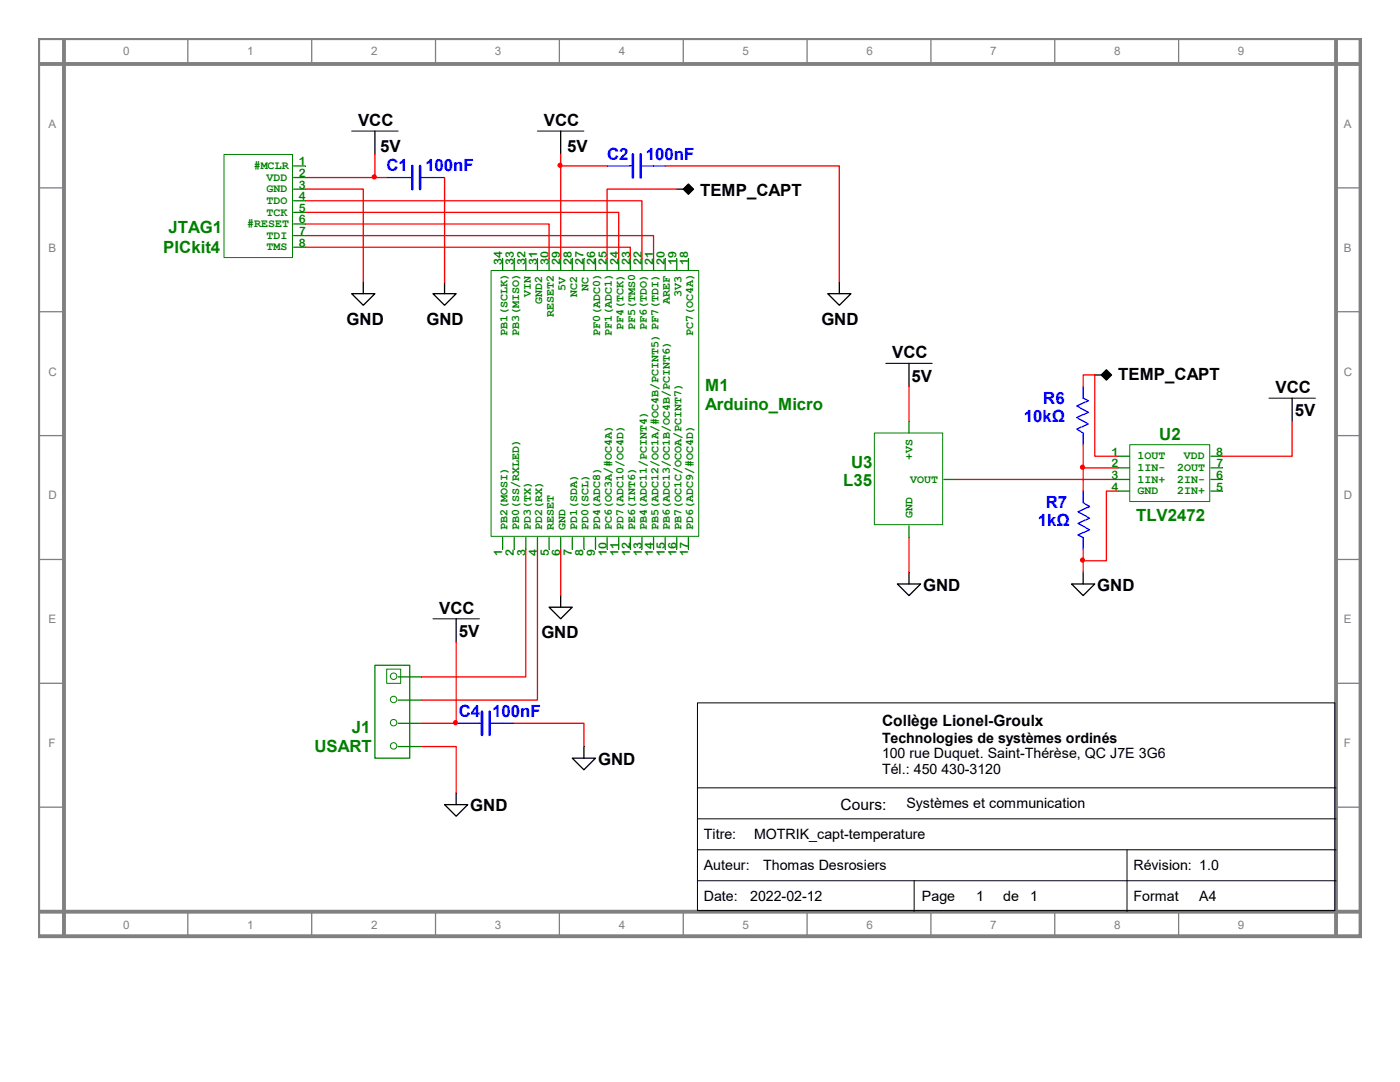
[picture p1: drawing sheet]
<svg xmlns="http://www.w3.org/2000/svg" width="279mm" height="216mm" viewBox="0 0 279 216" stroke-linecap="round" stroke-linejoin="round" font-family="sans-serif">
<path d="M7.6 7.6h263.9v179.2h-263.9zM7.6 12.8h263.7M12.8 7.6v179M266.6 7.6v179M7.6 181.9h263.7" fill="none" stroke="#808080" stroke-width=".77"/>
<g fill="none" stroke="#808080" stroke-width=".26">
<path d="M37.5 7.6v5.2M62.2 7.6v5.2M86.9 7.6v5.2M111.6 7.6v5.2M136.4 7.6v5.2M161.1 7.6v5.2M185.8 7.6v5.2M210.5 7.6v5.2M235.2 7.6v5.2M7.6 37.5h5.2M266.6 37.5h5.2M7.6 62.2h5.2"/>
<path d="M266.6 62.2h5.2M7.6 86.9h5.2M266.6 86.9h5.2M7.6 111.6h5.2M266.6 111.6h5.2M7.6 136.4h5.2M266.6 136.4h5.2M7.6 161.1h5.2M266.6 161.1h5.2M37.5 181.9v5.2M62.2 181.9v5.2M86.9 181.9v5.2"/>
<path d="M111.6 181.9v5.2M136.4 181.9v5.2M161.1 181.9v5.2M185.8 181.9v5.2M210.5 181.9v5.2M235.2 181.9v5.2"/>
</g>
<path d="M98 54h41.4v53h-41.4z" fill="none" stroke="#008000" stroke-width=".2"/>
<path d="M100.3 107.3v2.3" fill="none" stroke="#008000" stroke-width=".26"/>
<path d="M102.6 107.3v2.3" fill="none" stroke="#008000" stroke-width=".26"/>
<path d="M104.9 107.3v2.3" fill="none" stroke="#008000" stroke-width=".26"/>
<path d="M107.3 107.3v2.3" fill="none" stroke="#008000" stroke-width=".26"/>
<path d="M109.6 107.3v2.3" fill="none" stroke="#008000" stroke-width=".26"/>
<path d="M111.9 107.3v2.3" fill="none" stroke="#008000" stroke-width=".26"/>
<path d="M114.2 107.3v2.3" fill="none" stroke="#008000" stroke-width=".26"/>
<path d="M116.5 107.3v2.3" fill="none" stroke="#008000" stroke-width=".26"/>
<path d="M118.8 107.3v2.3" fill="none" stroke="#008000" stroke-width=".26"/>
<path d="M121.2 107.3v2.3" fill="none" stroke="#008000" stroke-width=".26"/>
<path d="M123.5 107.3v2.3" fill="none" stroke="#008000" stroke-width=".26"/>
<path d="M125.8 107.3v2.3" fill="none" stroke="#008000" stroke-width=".26"/>
<path d="M128.1 107.3v2.3" fill="none" stroke="#008000" stroke-width=".26"/>
<path d="M130.4 107.3v2.3" fill="none" stroke="#008000" stroke-width=".26"/>
<path d="M132.7 107.3v2.3" fill="none" stroke="#008000" stroke-width=".26"/>
<path d="M135.1 107.3v2.3" fill="none" stroke="#008000" stroke-width=".26"/>
<path d="M137.4 107.3v2.3" fill="none" stroke="#008000" stroke-width=".26"/>
<path d="M137.4 51.6v2.4" fill="none" stroke="#008000" stroke-width=".26"/>
<path d="M135.1 51.6v2.4" fill="none" stroke="#008000" stroke-width=".26"/>
<path d="M132.7 51.6v2.4" fill="none" stroke="#008000" stroke-width=".26"/>
<path d="M130.4 51.6v2.4" fill="none" stroke="#008000" stroke-width=".26"/>
<path d="M128.1 51.6v2.4" fill="none" stroke="#008000" stroke-width=".26"/>
<path d="M125.8 51.6v2.4" fill="none" stroke="#008000" stroke-width=".26"/>
<path d="M123.5 51.6v2.4" fill="none" stroke="#008000" stroke-width=".26"/>
<path d="M121.2 51.6v2.4" fill="none" stroke="#008000" stroke-width=".26"/>
<path d="M118.8 51.6v2.4" fill="none" stroke="#008000" stroke-width=".26"/>
<path d="M116.5 51.6v2.4" fill="none" stroke="#008000" stroke-width=".26"/>
<path d="M114.2 51.6v2.4" fill="none" stroke="#008000" stroke-width=".26"/>
<path d="M111.9 51.6v2.4" fill="none" stroke="#008000" stroke-width=".26"/>
<path d="M109.6 51.6v2.4" fill="none" stroke="#008000" stroke-width=".26"/>
<path d="M107.3 51.6v2.4" fill="none" stroke="#008000" stroke-width=".26"/>
<path d="M104.9 51.6v2.4" fill="none" stroke="#008000" stroke-width=".26"/>
<path d="M102.6 51.6v2.4" fill="none" stroke="#008000" stroke-width=".26"/>
<path d="M100.3 51.6v2.4" fill="none" stroke="#008000" stroke-width=".26"/>
<path d="M44.7 30.8h13.7v20.6h-13.7z" fill="none" stroke="#008000" stroke-width=".2"/>
<path d="M58.6 33.1h2.3" fill="none" stroke="#008000" stroke-width=".26"/>
<path d="M58.6 35.4h2.3" fill="none" stroke="#008000" stroke-width=".26"/>
<path d="M58.6 37.7h2.3" fill="none" stroke="#008000" stroke-width=".26"/>
<path d="M58.6 40.1h2.3" fill="none" stroke="#008000" stroke-width=".26"/>
<path d="M58.6 42.4h2.3" fill="none" stroke="#008000" stroke-width=".26"/>
<path d="M58.6 44.7h2.3" fill="none" stroke="#008000" stroke-width=".26"/>
<path d="M58.6 47h2.3" fill="none" stroke="#008000" stroke-width=".26"/>
<path d="M58.6 49.3h2.3" fill="none" stroke="#008000" stroke-width=".26"/>
<path d="M74.8 26.2v4.6M111.9 26.2v4.6M70.2 58.6h4.6l-2.3 2.3zM72.5 56.3v2.3M111.9 118.8v2.4M109.6 121.2h4.6l-2.3 2.3z" fill="none" stroke="#000" stroke-width=".26"/>
<path d="M70.2 26.2h9.3M107.3 26.2h9.2" fill="none" stroke="#000" stroke-width=".2"/>
<path d="M60.9 37.7h11.6v18.6M60.9 49.3h64.9v2.3M60.9 47h69.5v4.6M60.9 42.4h62.6v9.2M60.9 40.1h67.2v11.5M60.9 44.7h48.7v6.9M111.9 109.6v9.2" fill="none" stroke="#f00" stroke-width=".26"/>
<path d="M125.8 33.1h.5M127.9 33.1h2.5" fill="none" stroke="#00f" stroke-width=".26"/>
<path d="M126.3 30.8v4.6M127.9 30.8v4.6" fill="none" stroke="#00f" stroke-width=".51"/>
<path d="M130.4 33.1h2.3" fill="none" stroke="#00f" stroke-width=".26"/>
<path d="M81.8 35.4h.5M83.8 35.4h2.6M121.2 33.1h4.6" fill="none" stroke="#00f" stroke-width=".26"/>
<path d="M86.4 58.6h4.6l-2.3 2.3zM88.7 56.3v2.3" fill="none" stroke="#000" stroke-width=".26"/>
<path d="M82.3 33.1v4.6M83.8 33.1v4.6" fill="none" stroke="#00f" stroke-width=".51"/>
<path d="M86.4 35.4h2.3" fill="none" stroke="#00f" stroke-width=".26"/>
<path d="M77.1 35.4h4.7" fill="none" stroke="#00f" stroke-width=".26"/>
<circle cx="74.7" cy="35.3" r=".39" fill="#f00" stroke="#f00" stroke-width=".26"/>
<path d="M60.9 35.4h16.2M74.8 30.8v4.6M88.7 35.4v20.9M132.7 33.1h34.8v23.2" fill="none" stroke="#f00" stroke-width=".26"/>
<path d="M165.2 58.6h4.6l-2.3 2.3zM167.5 56.3v2.3" fill="none" stroke="#000" stroke-width=".26"/>
<path d="M139.2 157.2h127.4M139.2 140.3h127.2v41.4h-127.2zM139.2 163.4h127.4M139.2 169.6h127.4M139.2 175.7h127.4M182.4 175.7v6.2M224.9 169.6v12.3" fill="none" stroke="#000" stroke-width=".2"/>
<path d="M225.5 88.7h15.9v11.4h-15.9z" fill="none" stroke="#008000" stroke-width=".2"/>
<path d="M223.1 91h2.3" fill="none" stroke="#008000" stroke-width=".26"/>
<path d="M223.1 93.4h2.3" fill="none" stroke="#008000" stroke-width=".26"/>
<path d="M223.1 95.7h2.3" fill="none" stroke="#008000" stroke-width=".26"/>
<path d="M223.1 98h2.3" fill="none" stroke="#008000" stroke-width=".26"/>
<path d="M241.7 98h2.3" fill="none" stroke="#008000" stroke-width=".26"/>
<path d="M241.7 95.7h2.3" fill="none" stroke="#008000" stroke-width=".26"/>
<path d="M241.7 93.4h2.3" fill="none" stroke="#008000" stroke-width=".26"/>
<path d="M241.7 91h2.3" fill="none" stroke="#008000" stroke-width=".26"/>
<path d="M174.5 86.4h13.6v18.3h-13.6z" fill="none" stroke="#008000" stroke-width=".2"/>
<path d="M181.4 84.1v2.3" fill="none" stroke="#008000" stroke-width=".26"/>
<path d="M181.4 104.9v2.4" fill="none" stroke="#008000" stroke-width=".26"/>
<path d="M188.4 95.7h2.3" fill="none" stroke="#008000" stroke-width=".26"/>
<path d="M190.7 95.7h32.4" fill="none" stroke="#f00" stroke-width=".26"/>
<path d="M216.2 79.5l1 .5-2.3 1 2.3 1.3-2.3 1 2.3 1.3-2.3 1 1.3 .8" fill="none" stroke="#00f" stroke-width=".26"/>
<path d="M216.2 86.4v2.3" fill="none" stroke="#00f" stroke-width=".26"/>
<path d="M216.2 77.1v2.4M216.2 100.3l1.3 .8-2.4 1 2.4 1.3-2.4 1 2.4 1.3-2.4 1 1.1 .6" fill="none" stroke="#00f" stroke-width=".26"/>
<path d="M216.2 98v2.3" fill="none" stroke="#00f" stroke-width=".26"/>
<path d="M216.2 107.3v2.3" fill="none" stroke="#00f" stroke-width=".26"/>
<g fill="none" stroke="#000" stroke-width=".26">
<path d="M135.1 37.7h1.3M137.4 37l.8 .7-.8 .8-.8-.8zM181.4 72.5v4.6M218.5 74.8h1.3M220 74.8l.8-.8 .8 .8-.8 .8zM257.9 79.5v4.6M179.1 116.5h4.6l-2.3 2.3zM181.4 114.2v2.3M213.8 116.5h4.7l-2.3 2.3zM216.2 114.2v2.3M91 158.2v2.4M114.2 151.3h4.6l-2.3 2.3z"/>
<path d="M116.5 149v2.3M88.7 160.6h4.7l-2.4 2.3z"/>
</g>
<g fill="#f00" stroke="#f00" stroke-width=".26">
<circle cx="216" cy="111.8" r=".39"/>
<circle cx="216" cy="93.2" r=".39"/>
</g>
<path d="M135.1 37.7h-13.9v13.9M181.4 77.1v7M216.2 77.1v-2.3h2.3v16.2h4.6M216.2 88.7v9.3M216.2 93.4h6.9M223.1 98h-2.3v13.9h-4.6M257.9 84.1v6.9h-13.9M181.4 107.3v6.9M216.2 109.6v4.6" fill="none" stroke="#f00" stroke-width=".26"/>
<path d="M137.4 37.5l.2 .2-.2 .3-.3-.3zM176.8 72.5h9.2M220.5 74.8l.3-.2 .3 .2-.3 .3zM253.2 79.5h9.3" fill="none" stroke="#000" stroke-width=".2"/>
<g fill="#000" stroke="#000" stroke-width=".26">
<path d="M136.4 37.7l1-1 1 1-1 1.1z" fill-rule="evenodd"/>
<path d="M219.8 74.8l1-1 1 1-1 1z" fill-rule="evenodd"/>
</g>
<g fill="none" stroke="#008000" stroke-width=".2">
<path d="M77.2 133.5h2.8v2.9h-2.8z"/>
<circle cx="78.6" cy="139.6" r=".64"/>
<circle cx="78.6" cy="134.9" r=".64"/>
<circle cx="78.6" cy="148.8" r=".64"/>
<circle cx="78.6" cy="144.2" r=".64"/>
</g>
<path d="M74.8 132.7h7v18.6h-7zM79.5 135.1h2.3M79.5 139.7h2.3M79.5 144.3h2.3M79.5 149h2.3" fill="none" stroke="#008000" stroke-width=".26"/>
<path d="M81.8 135.1h2.3" fill="none" stroke="#008000" stroke-width=".26"/>
<path d="M81.8 139.7h2.3" fill="none" stroke="#008000" stroke-width=".26"/>
<path d="M81.8 144.3h2.3" fill="none" stroke="#008000" stroke-width=".26"/>
<path d="M81.8 149h2.3" fill="none" stroke="#008000" stroke-width=".26"/>
<path d="M86.4 123.5h9.3" fill="none" stroke="#000" stroke-width=".2"/>
<path d="M91 123.5v4.6" fill="none" stroke="#000" stroke-width=".26"/>
<circle cx="90.9" cy="144.2" r=".39" fill="#f00" stroke="#f00" stroke-width=".26"/>
<path d="M95.7 144.3h.5M97.7 144.3h2.6" fill="none" stroke="#00f" stroke-width=".26"/>
<path d="M96.2 142v4.7M97.7 142v4.7" fill="none" stroke="#00f" stroke-width=".51"/>
<path d="M100.3 144.3h2.3" fill="none" stroke="#00f" stroke-width=".26"/>
<path d="M91 144.3h4.7" fill="none" stroke="#00f" stroke-width=".26"/>
<path d="M111.9 30.8v20.8M111.9 33.1h9.3M104.9 109.6v25.5h-20.8M107.3 109.6v30.1h-23.2M91 128.1v16.2M84.1 149h6.9v9.2M84.1 144.3h6.9M91 144.3h.1M102.6 144.3h13.9v4.7" fill="none" stroke="#f00" stroke-width=".26"/>
<circle cx="111.8" cy="33" r=".39" fill="#f00" stroke="#f00" stroke-width=".26"/>
<g font-size="3.4">
<text x="71.5" y="25.2">VCC</text>
<text x="108.5" y="25.2">VCC</text>
<text x="75.9" y="30.3">5V</text>
<text x="113.2" y="30.3">5V</text>
<text x="139.7" y="39.1">TEMP_CAPT</text>
<text x="69.2" y="64.8">GND</text>
<text x="85.1" y="64.8">GND</text>
<text x="163.9" y="64.8">GND</text>
<text x="178.1" y="71.5">VCC</text>
<text x="181.9" y="76.2">5V</text>
<text x="223.1" y="75.9">TEMP_CAPT</text>
<text x="254.6" y="78.5">VCC</text>
<text x="258.4" y="83.1">5V</text>
<text x="184.2" y="117.9">GND</text>
<text x="219" y="117.9">GND</text>
<text x="87.7" y="122.5">VCC</text>
<text x="91.6" y="127.1">5V</text>
<text x="108" y="127.4">GND</text>
<text x="119.4" y="152.6">GND</text>
<text x="93.9" y="161.9">GND</text>
</g>
<g font-size="3.4" fill="#00f">
<text x="77.1" y="34.2">C1</text>
<text x="84.9" y="34.2">100nF</text>
<text x="121.2" y="31.9">C2</text>
<text x="128.9" y="31.9">100nF</text>
<text x="208.2" y="80.5">R6</text>
<text x="204.3" y="84.1">10kΩ</text>
<text x="208.7" y="101.4">R7</text>
<text x="207.1" y="105">1kΩ</text>
<text x="91.6" y="143.1">C4</text>
<text x="98.2" y="143.1">100nF</text>
</g>
<g font-size="3.4" fill="#008000">
<text x="33.6" y="46.5">JTAG1</text>
<text x="32.6" y="50.4">PICkit4</text>
<text x="140.7" y="77.9">M1</text>
<text x="140.7" y="81.8">Arduino_Micro</text>
<text x="231.4" y="87.7">U2</text>
<text x="169.8" y="93.4">U3</text>
<text x="168.3" y="97">L35</text>
<text x="226.7" y="104">TLV2472</text>
<text x="70.2" y="146.2">J1</text>
<text x="62.7" y="150">USART</text>
</g>
<g font-size="3.1">
<text x="176" y="144.9">Collège Lionel-Groulx</text>
<text x="167.8" y="161.5">Cours:</text>
</g>
<g font-size="2.8">
<text x="176" y="148.3">Technologies de systèmes ordinés</text>
<text x="176" y="151.3">100 rue Duquet. Saint-Thérèse, QC J7E 3G6</text>
<text x="176" y="154.3">Tél.: 450 430-3120</text>
<text x="180.9" y="161.3">Systèmes et communication</text>
<text x="140.5" y="167.5">Titre:</text>
<text x="150.5" y="167.5">MOTRIK_capt-temperature</text>
<text x="140.5" y="173.7">Auteur:</text>
<text x="152.3" y="173.7">Thomas Desrosiers</text>
<text x="226.2" y="173.7">Révision: 1.0</text>
<text x="140.5" y="179.8">Date:</text>
<text x="149.7" y="179.8">2022-02-12</text>
<text x="184" y="179.8">Page</text>
<text x="194.8" y="179.8">1</text>
<text x="200.2" y="179.8">de</text>
<text x="205.6" y="179.8">1</text>
<text x="226.2" y="179.8">Format</text>
<text x="239.4" y="179.8">A4</text>
</g>
<g font-size="2.3" fill="#808080">
<text x="24.6" y="11">0</text>
<text x="49.3" y="11">1</text>
<text x="74" y="11">2</text>
<text x="98.8" y="11">3</text>
<text x="123.5" y="11">4</text>
<text x="148.2" y="11">5</text>
<text x="172.9" y="11">6</text>
<text x="197.6" y="11">7</text>
<text x="222.3" y="11">8</text>
<text x="247.1" y="11">9</text>
<text x="9.7" y="25.5">A</text>
<text x="268.2" y="25.5">A</text>
<text x="9.7" y="50.2">B</text>
<text x="268.2" y="50.2">B</text>
<text x="9.7" y="74.9">C</text>
<text x="268.2" y="74.9">C</text>
<text x="9.7" y="99.7">D</text>
<text x="268.2" y="99.7">D</text>
<text x="9.7" y="124.3">E</text>
<text x="268.2" y="124.3">E</text>
<text x="9.7" y="149.1">F</text>
<text x="268.2" y="149.1">F</text>
<text x="24.6" y="185.4">0</text>
<text x="49.3" y="185.4">1</text>
<text x="74" y="185.4">2</text>
<text x="98.8" y="185.4">3</text>
<text x="123.5" y="185.4">4</text>
<text x="148.2" y="185.4">5</text>
<text x="172.9" y="185.4">6</text>
<text x="197.6" y="185.4">7</text>
<text x="222.3" y="185.4">8</text>
<text x="247.1" y="185.4">9</text>
</g>
<g font-size="2.3" fill="#008000">
<text x="50.6" y="33.7">#MCLR</text>
<text x="59.6" y="33">1</text>
<text x="59.6" y="35.3">2</text>
<text x="53.2" y="36">VDD</text>
<text x="53.2" y="38.4">GND</text>
<text x="53.2" y="40.7">TDO</text>
<text x="59.6" y="37.6">3</text>
<text x="59.6" y="40">4</text>
<text x="49.3" y="45.3">#RESET</text>
<text x="53.2" y="43">TCK</text>
<text x="53.2" y="47.6">TDI</text>
<text x="59.6" y="42.2">5</text>
<text x="59.6" y="44.6">6</text>
<text x="59.6" y="46.9">7</text>
<text x="53.2" y="50">TMS</text>
<text x="59.6" y="49.2">8</text>
<text x="100.2" y="52.9" transform="rotate(-90 100.2 52.9)">34</text>
<text x="102.6" y="52.9" transform="rotate(-90 102.6 52.9)">33</text>
<text x="104.9" y="52.9" transform="rotate(-90 104.9 52.9)">32</text>
<text x="107.2" y="52.9" transform="rotate(-90 107.2 52.9)">31</text>
<text x="109.5" y="52.9" transform="rotate(-90 109.5 52.9)">30</text>
<text x="111.8" y="52.9" transform="rotate(-90 111.8 52.9)">29</text>
<text x="114.1" y="52.9" transform="rotate(-90 114.1 52.9)">28</text>
<text x="116.5" y="52.9" transform="rotate(-90 116.5 52.9)">27</text>
<text x="118.8" y="52.9" transform="rotate(-90 118.8 52.9)">26</text>
<text x="121.1" y="52.9" transform="rotate(-90 121.1 52.9)">25</text>
<text x="123.4" y="52.9" transform="rotate(-90 123.4 52.9)">24</text>
<text x="125.7" y="52.9" transform="rotate(-90 125.7 52.9)">23</text>
<text x="128.1" y="52.9" transform="rotate(-90 128.1 52.9)">22</text>
<text x="130.3" y="52.9" transform="rotate(-90 130.3 52.9)">21</text>
<text x="132.7" y="52.9" transform="rotate(-90 132.7 52.9)">20</text>
<text x="135" y="52.9" transform="rotate(-90 135 52.9)">19</text>
<text x="137.3" y="52.9" transform="rotate(-90 137.3 52.9)">18</text>
<text x="105.9" y="59.4" transform="rotate(-90 105.9 59.4)">VIN</text>
<text x="112.9" y="58.1" transform="rotate(-90 112.9 58.1)">5V</text>
<text x="115.2" y="59.4" transform="rotate(-90 115.2 59.4)">NC2</text>
<text x="117.5" y="58.1" transform="rotate(-90 117.5 58.1)">NC</text>
<text x="136" y="59.4" transform="rotate(-90 136 59.4)">3V3</text>
<text x="108.2" y="60.7" transform="rotate(-90 108.2 60.7)">GND2</text>
<text x="110.5" y="63.2" transform="rotate(-90 110.5 63.2)">RESET2</text>
<text x="124.5" y="65.8" transform="rotate(-90 124.5 65.8)">PF4(TCK)</text>
<text x="126.7" y="65.8" transform="rotate(-90 126.7 65.8)">PF5(TMS0</text>
<text x="129.1" y="65.8" transform="rotate(-90 129.1 65.8)">PF6(TDO)</text>
<text x="133.7" y="60.7" transform="rotate(-90 133.7 60.7)">AREF</text>
<text x="101.3" y="67.1" transform="rotate(-90 101.3 67.1)">PB1(SCLK)</text>
<text x="103.6" y="67.1" transform="rotate(-90 103.6 67.1)">PB3(MISO)</text>
<text x="119.8" y="67.1" transform="rotate(-90 119.8 67.1)">PF0(ADC0)</text>
<text x="122.1" y="67.1" transform="rotate(-90 122.1 67.1)">PF1(ADC1)</text>
<text x="138.3" y="67.1" transform="rotate(-90 138.3 67.1)">PC7(OC4A)</text>
<text x="182.1" y="91.8" transform="rotate(-90 182.1 91.8)">+VS</text>
<text x="221.8" y="90.9">1</text>
<text x="221.8" y="93.3">2</text>
<text x="221.8" y="95.5">3</text>
<text x="227" y="91.7">1OUT</text>
<text x="227" y="94">1IN-</text>
<text x="234.9" y="94">2OUT</text>
<text x="236.3" y="91.7">VDD</text>
<text x="242.7" y="95.5">6</text>
<text x="242.7" y="93.3">7</text>
<text x="242.7" y="90.9">8</text>
<text x="181.7" y="96.3">VOUT</text>
<text x="221.8" y="97.9">4</text>
<text x="227" y="96.3">1IN+</text>
<text x="227" y="98.6">GND</text>
<text x="234.9" y="98.6">2IN+</text>
<text x="234.9" y="96.3">2IN-</text>
<text x="242.7" y="97.9">5</text>
<text x="101.3" y="105.7" transform="rotate(-90 101.3 105.7)">PB2(MOSI)</text>
<text x="103.6" y="105.7" transform="rotate(-90 103.6 105.7)">PB0(SS/RXLED)</text>
<text x="105.9" y="105.7" transform="rotate(-90 105.9 105.7)">PD3(TX)</text>
<text x="108.2" y="105.7" transform="rotate(-90 108.2 105.7)">PD2(RX)</text>
<text x="110.5" y="105.7" transform="rotate(-90 110.5 105.7)">RESET</text>
<text x="112.9" y="105.7" transform="rotate(-90 112.9 105.7)">GND</text>
<text x="115.2" y="105.7" transform="rotate(-90 115.2 105.7)">PD1(SDA)</text>
<text x="117.5" y="105.7" transform="rotate(-90 117.5 105.7)">PD0(SCL)</text>
<text x="119.8" y="105.7" transform="rotate(-90 119.8 105.7)">PD4(ADC8)</text>
<text x="122.1" y="105.7" transform="rotate(-90 122.1 105.7)">PC6(OC3A/#OC4A)</text>
<text x="124.5" y="105.7" transform="rotate(-90 124.5 105.7)">PD7(ADC10/OC4D)</text>
<text x="126.7" y="105.7" transform="rotate(-90 126.7 105.7)">PE6(INT6)</text>
<text x="129.1" y="105.7" transform="rotate(-90 129.1 105.7)">PB4(ADC11/PCINT4)</text>
<text x="131.4" y="105.7" transform="rotate(-90 131.4 105.7)">PB5(ADC12/OC1A/#OC4B/PCINT5) PF7(TDI)</text>
<text x="133.7" y="105.7" transform="rotate(-90 133.7 105.7)">PB6(ADC13/OC1B/OC4B/PCINT6)</text>
<text x="136" y="105.7" transform="rotate(-90 136 105.7)">PB7(OC1C/OCOA/PCINT7)</text>
<text x="138.3" y="105.7" transform="rotate(-90 138.3 105.7)">PD6(ADC9/#OC4D)</text>
<text x="182.1" y="103.4" transform="rotate(-90 182.1 103.4)">GND</text>
<text x="100.2" y="110.9" transform="rotate(-90 100.2 110.9)">1</text>
<text x="102.6" y="110.9" transform="rotate(-90 102.6 110.9)">2</text>
<text x="104.9" y="110.9" transform="rotate(-90 104.9 110.9)">3</text>
<text x="107.2" y="110.9" transform="rotate(-90 107.2 110.9)">4</text>
<text x="109.5" y="110.9" transform="rotate(-90 109.5 110.9)">5</text>
<text x="111.8" y="110.9" transform="rotate(-90 111.8 110.9)">6</text>
<text x="114.1" y="110.9" transform="rotate(-90 114.1 110.9)">7</text>
<text x="116.5" y="110.9" transform="rotate(-90 116.5 110.9)">8</text>
<text x="118.8" y="110.9" transform="rotate(-90 118.8 110.9)">9</text>
<text x="121.1" y="110.9" transform="rotate(-90 121.1 110.9)">10</text>
<text x="123.4" y="110.9" transform="rotate(-90 123.4 110.9)">11</text>
<text x="125.7" y="110.9" transform="rotate(-90 125.7 110.9)">12</text>
<text x="128.1" y="110.9" transform="rotate(-90 128.1 110.9)">13</text>
<text x="130.3" y="110.9" transform="rotate(-90 130.3 110.9)">14</text>
<text x="132.7" y="110.9" transform="rotate(-90 132.7 110.9)">15</text>
<text x="135" y="110.9" transform="rotate(-90 135 110.9)">16</text>
<text x="137.3" y="110.9" transform="rotate(-90 137.3 110.9)">17</text>
</g>
</svg>
